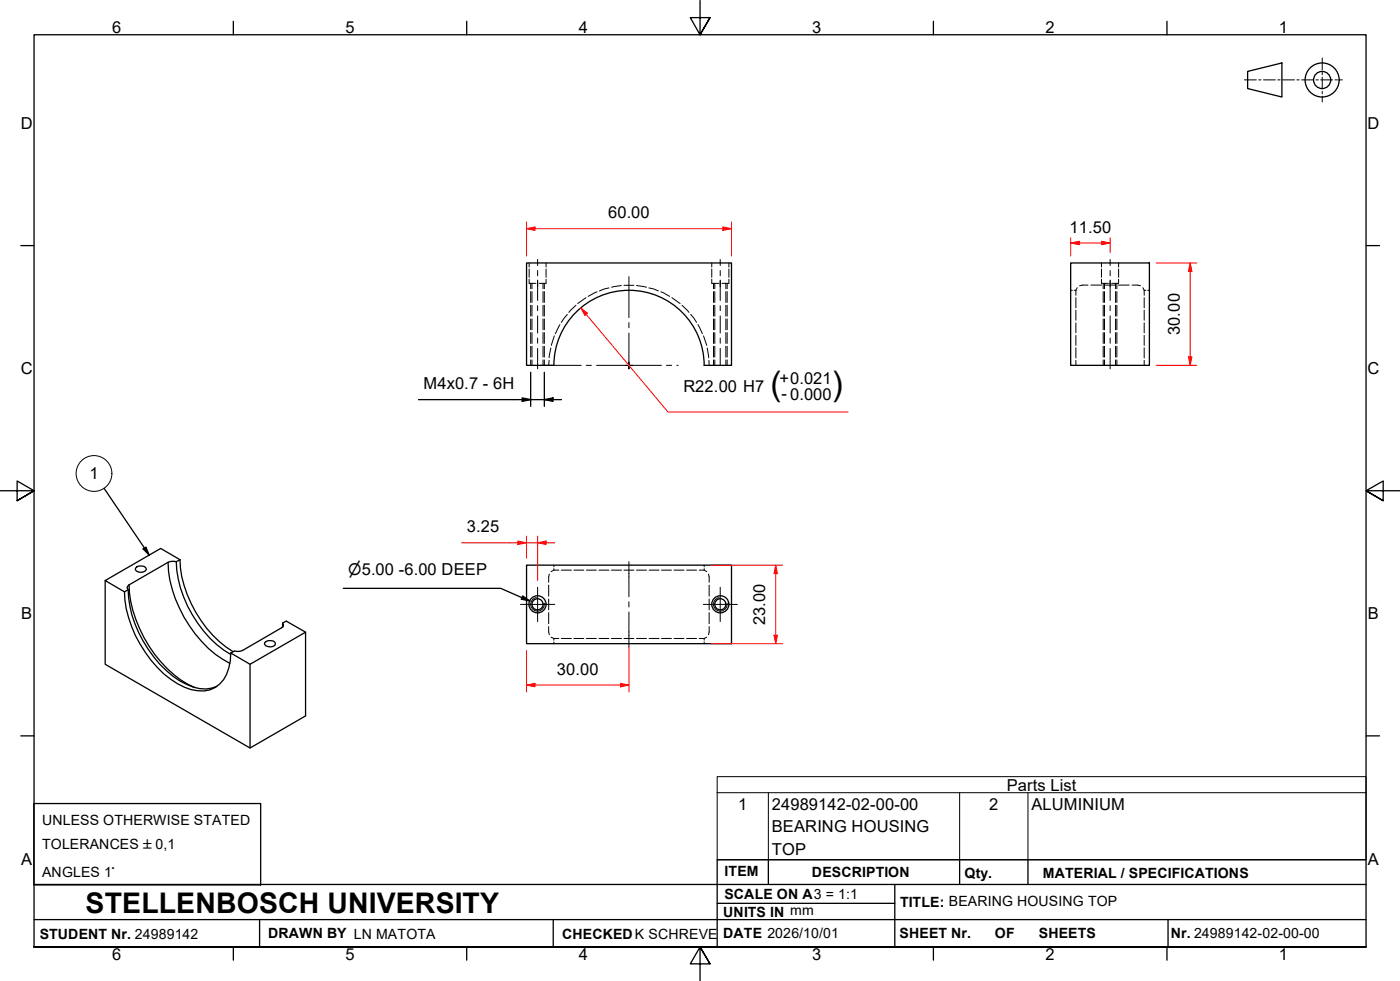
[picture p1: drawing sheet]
<svg xmlns="http://www.w3.org/2000/svg" width="410mm" height="287mm" viewBox="0 0 410 287" stroke-linecap="round" stroke-linejoin="round" font-family="sans-serif">
<!-- layer: Hidden Edges(ISO) -->
<g fill="none" stroke="#000" stroke-width=".29">
<path d="M154.9 77v1.2M154.9 78.8v2.4M159.9 77v1.2M159.9 78.8v2.4M208.4 77v1.2M208.4 78.8v2.4M213.4 77v1.2M213.4 78.8v2.4M322.5 77v1.2M322.5 78.8v2.4M327.5 77v1.2M327.5 78.8v2.4"/>
<path d="M154.9 81.7v1.2h2M155.4 82.9v1.6M155.4 85.4v3.1M155.4 89.4v3.1M155.4 93.4v3.1M155.4 97.4v3.1M155.8 82.9v1.6M155.8 85.4v3.1M155.8 89.4v3.1M155.8 93.4v3.1M155.8 97.4v3.1M159 82.9v1.6"/>
<path d="M159 85.4v3.1M159 89.4v3.1M159 93.4v3.1M159 97.4v3.1M159.4 82.9v1.6M159.4 85.4v3.1M159.4 89.4v3.1M159.4 93.4v3.1M159.4 97.4v3.1M159.9 81.7v1.2h-2M162.3 98.3l-.9 2.8M164 95l-1.4 2.7"/>
<path d="M166.1 92l-1.8 2.4M168.7 89.4l-2.1 2.1M171.6 87.1l-2.4 1.8M174.8 85.4l-2.6 1.4M178.3 84.3l-2.8 .9M181.9 83.6l-2.8 .5M182.7 83.5h2.9M186.4 83.6l2.9 .5M190 84.3l2.8 .9M193.5 85.4l2.6 1.4M196.7 87.1l2.4 1.8M199.7 89.4l2 2.1"/>
<path d="M202.2 92l1.8 2.4M204.3 95l1.4 2.7M206 98.3l.9 2.8M208.4 81.7v1.2h2M208.9 82.9v1.6M208.9 85.4v3.1M208.9 89.4v3.1M208.9 93.4v3.1M208.9 97.4v3.1M209.3 82.9v1.6M209.3 85.4v3.1M209.3 89.4v3.1"/>
<path d="M209.3 93.4v3.1M209.3 97.4v3.1M212.5 82.9v1.6M212.5 85.4v3.1M212.5 89.4v3.1M212.5 93.4v3.1M212.5 97.4v3.1M212.9 82.9v1.6M212.9 85.4v3.1M212.9 89.4v3.1M212.9 93.4v3.1M212.9 97.4v3.1"/>
<path d="M213.4 81.7v1.2h-2M313.5 85h.5M314.5 85h.5M315 85v1.4M315 87.1v3M315 90.8v2.9M315 94.5v2.9M315 98.2v2.9M315.4 84.2l-.4 .8M318.6 83.5l-2.5 .1M319.4 83.5h3.2M322.5 81.7v1.2h2"/>
<path d="M323 82.9v1.6M323 85.4v3.1M323 89.4v3.1M323 93.4v3.1M323 97.4v3.1M323.4 83.5h3.2M323.4 82.9v1.6M323.4 85.4v3.1M323.4 89.4v3.1M323.4 93.4v3.1M323.4 97.4v3.1M326.6 82.9v1.6"/>
<path d="M326.6 85.4v3.1M326.6 89.4v3.1M326.6 93.4v3.1M326.6 97.4v3.1M327 82.9v1.6M327 85.4v3.1M327 89.4v3.1M327 93.4v3.1M327 97.4v3.1M327.5 83.5h3.1M327.5 81.7v1.2h-2M331.5 83.5l2.4 .1"/>
<path d="M334.6 84.2l.4 .8M335 85v1.4M335 87.1v3M335 90.8v2.9M335 94.5v2.9M335 98.2v2.9M335 85h.5M336 85h.5M155.4 101.4v3.1M155.4 105.4v1.5M155.8 101.4v3.1M155.8 105.4v1.5"/>
<path d="M159 101.4v3.1M159 105.4v1.5M159.4 101.4v3.1M159.4 105.4v1.5M160.8 105.5l-.1 1.4M161.3 101.9l-.5 2.8M207.1 101.9l.4 2.8M207.6 105.5v1.4M208.9 101.4v3.1M208.9 105.4v1.5M209.3 101.4v3.1M209.3 105.4v1.5"/>
<path d="M212.5 101.4v3.1M212.5 105.4v1.5M212.9 101.4v3.1M212.9 105.4v1.5M315 101.8v3M315 105.5v1.4M323 101.4v3.1M323 105.4v1.5M323.4 101.4v3.1M323.4 105.4v1.5M326.6 101.4v3.1M326.6 105.4v1.5"/>
<path d="M327 101.4v3.1M327 105.4v1.5M335 101.8v3M335 105.5v1.4M160.7 171.3v3.2M160.7 175.3v3.2M160.7 179.3v3.3M160.8 168l-.1 2.4M162.2 166.9l-.8 .4M162.2 166.9h1.4M162.2 165.4v.5M162.2 166.4v.5"/>
<path d="M164.3 166.9h3M168 166.9h2.9M171.7 166.9h2.9M175.4 166.9h2.9M179 166.9h3M182.7 166.9h2.9M186.4 166.9h2.9M190.1 166.9h2.9M193.7 166.9h2.9M197.4 166.9h2.9M201 166.9h3M204.7 166.9h1.5"/>
<path d="M206.2 166.9l.7 .4M206.2 165.4v.5M206.2 166.4v.5M207.5 168l.1 2.4M207.6 171.3v3.2M207.6 175.3v3.2M207.6 179.3v3.3M160.7 183.4l.1 2.4M161.4 186.5l.8 .4M162.2 186.9v.5M162.2 187.9v.5M162.2 186.9h1.4"/>
<path d="M164.3 186.9h3M168 186.9h2.9M171.7 186.9h2.9M175.4 186.9h2.9M179 186.9h3M182.7 186.9h2.9M186.4 186.9h2.9M190.1 186.9h2.9M193.7 186.9h2.9M197.4 186.9h2.9M201 186.9h3M204.7 186.9h1.5"/>
<path d="M206.2 186.9v.5M206.2 187.9v.5M206.9 186.5l-.7 .4M207.6 183.4l-.1 2.4"/>
</g>
<!-- layer: Visible Edges(ISO) -->
<g fill="none" stroke="#000" stroke-width=".38">
<path d="M154.2 77h60v29.9l-8 .1a22 22 0 0 0-22-22 22 22 0 0 0-22 22l-8-.1zM313.5 77h23v29.9h-23zM30.8 169.9v24.6l42.4 24.5M36.4 173.2a34.5 34.5 0 0 0 15.6 27 11.2 11.2 0 0 0 11 1 11.1 11.1 0 0 0 4.6-10.1M37.5 172.6l-1.1 .6M39.7 166.3a1.96 1.96 0 0 1 3.2 .3 2 2 0 0 1-3.3 .2zM52.7 163.8l-5.6-3.3-16.3 9.4 5.6 3.3M52.7 163.8a34.5 34.5 0 0 0 15.6 27M52.7 163.8l-1.1 .6M154.2 165.4h60v23h-60zM67.6 191.6a34.4 34.4 0 0 1-16-27.2h-1.6l-.8 .2-11.4 6.6-.5 .5a34.8 34.8 0 0 0 6.1 18.3 24.7 24.7 0 0 0 15 11.6l1.9 .1 3.2-.8M67.6 191.1l5.6 3.4 16.3-9.4v24.5l-16.3 9.4v-24.5"/>
<path d="M77.5 188.2a2.16 2.16 0 0 1 3-.2l.1 .5a1.94 1.94 0 0 1-3.1 .1zM82.7 182.4l.3 .5-.1 .5-.5 .4-11.3 6.6-.8 .2h-1.7l-1 .5M82.7 182.4v1.2M82.7 182.4l1.1-.6 5.7 3.3"/>
<circle cx="157.4" cy="176.9" r="2.51"/>
<circle cx="157.4" cy="176.9" r="1.62"/>
<circle cx="210.9" cy="176.9" r="2.51"/>
<circle cx="210.9" cy="176.9" r="1.62"/>
</g>
<!-- layer: Threads(ISO) -->
<path d="M157 174.9a2 2 0 0 0-1.6 2.3 2 2 0 0 0 2.3 1.7 2 2 0 0 0 1.7-2.4M210.6 174.9a2 2 0 0 0-1.7 2.3 2 2 0 0 0 2.4 1.7 2 2 0 0 0 1.6-2.4" fill="none" stroke="#000" stroke-width=".29"/>
<!-- layer: Visible Tangent Edges(ISO) -->
<path d="M37.8 171.2a36.8 36.8 0 0 0 17.2 29.1l2 .9M49.2 164.6a36 36 0 0 0 9.9 23.2 27.3 27.3 0 0 0 8.2 6.4" fill="none" stroke="#000" stroke-width=".38"/>
<!-- layer: Symbols(ISO) -->
<path d="M210 232v-4.7h190v4.7M210 232v19.7h190v-19.7M210 232h190M225 232v19.7M281 232v19.7M301 232v19.7" fill="none" stroke="#000" stroke-width=".29"/>
<!-- layer: Border_0 -->
<g fill="none" stroke="#000" stroke-width=".38">
<path d="M68.3 6.2v4M136.7 6.2v4M205 .1v10.1l-2.9-5h5.8l-2.9 5 2.9-5M273.3 6.2v4M341.7 6.2v4M6.1 71.9h3.9M400 71.9h3.9M0 143.7h10l-5-2.9v5.8l5-2.9-5 2.9M410 143.7h-10l5-2.9v5.8l-5-2.9 5 2.9M6.1 215.4h3.9M400 215.4h3.9M10 277.2v-267h390v267h-390h390"/>
<path d="M68.3 277.2v3.9M136.7 277.2v3.9M273.3 277.2v3.9M341.7 277.2v3.9M207.9 282.1l-2.9-4.9 2.9 4.9h-5.8l2.9-4.9v10"/>
</g>
<!-- layer: Sketch Geometry(ISO) -->
<g fill="none" stroke="#000" stroke-width=".38">
<path d="M365.3 20.9l10-2.5v10l-10-2.5zM9.9 235.2h66.4v23.8h-66.4zM10 258.9h390M225 251.7v7.2M262 258.9v18.3M281 251.7v7.2M301 251.7v7.2M400 251.7h-190v25.5M10 277.2h390M10 269.2h390M76 269.2v8M162 269.2v8"/>
<path d="M210 264.4h52M342 269.2v8"/>
<circle cx="387.1" cy="23.4" r="5"/>
<circle cx="387.1" cy="23.4" r="2.51"/>
</g>
<g fill="none" stroke="#000" stroke-width=".29">
<path d="M387.2 17v3.5M364.4 23.4h3.5M368.6 23.4h.7M370 23.4h3.4M374.1 23.4h.7M375.5 23.4h3.5M379.7 23.4h.7M381.1 23.4h3.5M385.3 23.4h.7M386.7 23.4h3.5M387.2 21.2v.7M387.2 22.6v3.4"/>
<path d="M387.2 26.7v.7M387.2 28.1v1.8M390.9 23.4h.7M392.3 23.4h.8"/>
</g>
<!-- layer: Dimensions(ISO) -->
<path d="M211.6 66.9h2.6" fill="none" stroke="#f00" stroke-width=".29"/>
<path d="M211.6 66.4l2.6 .5-2.6 .6z" fill="#f00"/>
<path d="M154.2 66.9h2.5M211.6 66.4l2.6 .5-2.6 .6z" fill="none" stroke="#f00" stroke-width=".29"/>
<path d="M154.2 66.9l2.5-.5v1.1z" fill="#f00"/>
<path d="M154.2 66.9l2.5-.5v1.1zM154.2 65v9.9M156.7 66.9h54.9M214.2 65v9.9M348.5 104.5v2.4" fill="none" stroke="#f00" stroke-width=".29"/>
<path d="M348 104.5h1l-.5 2.4z" fill="#f00"/>
<path d="M348.5 77v2.5M348 104.5h1l-.5 2.4z" fill="none" stroke="#f00" stroke-width=".29"/>
<path d="M348.5 77l.5 2.5h-1z" fill="#f00"/>
<path d="M338.5 77h12M348.5 77l.5 2.5h-1zM348.5 79.5v25M338.5 106.9h12M227.1 165.4v2.5" fill="none" stroke="#f00" stroke-width=".29"/>
<!-- layer: Centerline(ISO) -->
<g fill="none" stroke="#000" stroke-width=".29">
<path d="M157.4 76v1.7M157.4 79.2v1.5M210.9 76v1.7M210.9 79.2v1.5M325.1 76v1.7M325.1 79.2v1.5M157.4 82v6M157.4 89.5v1.4M157.4 92.5v5M157.4 98.9v1.6M210.9 82v6M210.9 82.2v1.8"/>
<path d="M210.9 89.5v1.4M210.9 92.5v5M210.9 98.9v1.6M325.1 82v6M325.1 89.5v1.4M325.1 92.5v5M325.1 98.9v1.6M157.4 102v6M210.9 102v4.9M325.1 102v6"/>
</g>
<!-- layer: Center Mark(ISO) -->
<g fill="none" stroke="#000" stroke-width=".29">
<path d="M184.1 97.5v9.4v-.9M184.1 81v12M184.1 94.4v1.6M158.2 106.9h12M171.6 106.9h1.6M174.7 106.9h9.4h-1M184.1 108v-1.1v1.1M185.2 106.9h-1.1h9.6M195.1 106.9h1.6M198.2 106.9h.4M152.4 176.9h10M157.4 171.9v10"/>
<path d="M205.9 176.9h10M210.9 171.9v10"/>
</g>
<!-- layer: Dimensions(ISO) -->
<path d="M227.1 165.4l.5 2.5h-1z" fill="#f00"/>
<path d="M227.1 165.4l.5 2.5h-1zM227.1 185.9v2.5" fill="none" stroke="#f00" stroke-width=".29"/>
<path d="M226.6 185.9h1l-.5 2.5z" fill="#f00"/>
<path d="M322.5 71.1h2.6M208.2 165.4h21M227.1 167.9v18M208.2 188.4h21M226.6 185.9h1l-.5 2.5z" fill="none" stroke="#f00" stroke-width=".29"/>
<!-- layer: Centerline(ISO) -->
<path d="M184.1 164.4v3.5M184.1 167.8v6.9M184.1 176.2v1.5M184.1 179.1v6.9M184.1 185.9v3.5" fill="none" stroke="#000" stroke-width=".29"/>
<!-- layer: Symbols(ISO) -->
<path d="M122.6 117h41.8M152.9 116.5l2.5 .5-2.5 .5zM155.4 109v9.9M159.4 117l2.5-.5v1zM159.4 109v9.9M100.5 172.2h46.1l8.5 3.7M153 174.4l2.1 1.5-2.4-.5z" fill="none" stroke="#000" stroke-width=".38"/>
<path d="M152.9 116.5l2.5 .5-2.5 .5zM159.4 117l2.5-.5v1zM153 174.4l2.1 1.5-2.4-.5z" fill="#000"/>
<!-- layer: Dimensions(ISO) -->
<path d="M322.5 70.6l2.6 .5-2.6 .5z" fill="#f00"/>
<path d="M313.5 71.1h2.5M322.5 70.6l2.6 .5-2.6 .5z" fill="none" stroke="#f00" stroke-width=".29"/>
<path d="M313.5 71.1l2.5-.5v1z" fill="#f00"/>
<path d="M313.5 71.1l2.5-.5v1zM313.5 69.6v5.3M316 71.1h6.5M325.1 69.6v4.4M170.1 90.1l1.5 1.9" fill="none" stroke="#f00" stroke-width=".29"/>
<!-- layer: Symbols(ISO) -->
<path d="M30.5 143l13.2 19.5M41.9 160.7l.8-.5 1 2.3z" fill="none" stroke="#000" stroke-width=".38"/>
<path d="M41.9 160.7l.8-.5 1 2.3z" fill="#000"/>
<circle cx="27.5" cy="138.6" r="5.2" fill="none" stroke="#000" stroke-width=".29"/>
<!-- layer: Dimensions(ISO) -->
<path d="M170.1 90.1l1.9 1.6-.7 .6z" fill="#f00"/>
<path d="M170.1 90.1l1.9 1.6-.7 .6zM171.6 92l24 28.6h52.7M154.2 200.5h2.5" fill="none" stroke="#f00" stroke-width=".29"/>
<path d="M154.2 200.5l2.5-.5v1.1z" fill="#f00"/>
<path d="M154.2 200.5l2.5-.5v1.1zM181.7 200.5h2.4" fill="none" stroke="#f00" stroke-width=".29"/>
<path d="M181.7 200l2.4 .5-2.4 .6z" fill="#f00"/>
<path d="M157.4 158.9h2.5M154.2 190.5v12.1M184.1 189.4v13.2M156.7 200.5h25M181.7 200l2.4 .5-2.4 .6z" fill="none" stroke="#f00" stroke-width=".29"/>
<path d="M157.4 158.9l2.5-.5v1z" fill="#f00"/>
<path d="M151.6 158.9h2.6M157.4 158.9l2.5-.5v1z" fill="none" stroke="#f00" stroke-width=".29"/>
<path d="M151.6 158.4l2.6 .5-2.6 .5z" fill="#f00"/>
<path d="M135.2 158.9h16.4M151.6 158.4l2.6 .5-2.6 .5zM154.2 158.9h3.2M154.2 156.9v6.5M157.4 156.9v13M159.9 158.9h2.5" fill="none" stroke="#f00" stroke-width=".29"/>
<g font-size="9.7">
<text x="225.6" y="115.5">(</text>
<text x="243.6" y="115.5">)</text>
</g>
<text font-size="8.3" x="25.1" y="267.2">STELLENBOSCH UNIVERSITY</text>
<g font-size="4.8">
<text x="32.8" y="9.7">6</text>
<text x="101.2" y="9.7">5</text>
<text x="169.5" y="9.7">4</text>
<text x="237.8" y="9.7">3</text>
<text x="306.1" y="9.7">2</text>
<text x="374.5" y="9.7">1</text>
<text x="6.1" y="37.8">D</text>
<text x="400.4" y="37.8">D</text>
<text x="178.1" y="63.9">60.00</text>
<text x="313.2" y="68.1">11.50</text>
<text x="345.4" y="98.1" transform="rotate(-90 345.4 98.1)">30.00</text>
<text x="6.1" y="109.6">C</text>
<text x="124" y="113.9">M4x0.7 - 6H</text>
<text x="228.2" y="112.3">+0.021</text>
<text x="400.4" y="109.6">C</text>
<text x="200.1" y="114.8">R22.00 H7</text>
<text x="228.9" y="116.7">- 0.000</text>
<text x="26.2" y="140.3">1</text>
<text x="136.7" y="155.8">3.25</text>
<text x="6.2" y="181.3">B</text>
<text x="224.1" y="183" transform="rotate(-90 224.1 183)">23.00</text>
<text x="400.5" y="181.3">B</text>
<text x="163.1" y="197.5">30.00</text>
<text x="294.8" y="231.5">Parts List</text>
<text x="216.2" y="237.1">1</text>
<text x="226" y="237.1">24989142-02-00-00</text>
<text x="289.6" y="237.1">2</text>
<text x="302" y="237.1">ALUMINIUM</text>
<text x="226" y="243.6">BEARING HOUSING</text>
<text x="226" y="250.1">TOP</text>
<text x="6.2" y="253.1">A</text>
<text x="400.5" y="253.1">A</text>
<text x="32.8" y="281.1">6</text>
<text x="101.2" y="281.1">5</text>
<text x="169.5" y="281.1">4</text>
<text x="237.8" y="281.1">3</text>
<text x="306.1" y="281.1">2</text>
<text x="374.5" y="281.1">1</text>
</g>
<text font-size="4.6" x="102" y="168.4">⌀5.00 -6.00 DEEP</text>
<g font-size="4.1">
<text x="12.3" y="241.6">UNLESS OTHERWISE STATED</text>
<text x="12.3" y="248.6">TOLERANCES ±0,1</text>
<text x="12.3" y="256.7">ANGLES 1°</text>
<text x="212.2" y="256.5">ITEM</text>
<text x="237.7" y="256.7">DESCRIPTION</text>
<text x="282.4" y="256.9">Qty.</text>
<text x="305.4" y="256.9">MATERIAL / SPECIFICATIONS</text>
<text x="212.1" y="263">SCALE ON A3 = 1:1</text>
<text x="211.8" y="268.4">UNITS IN mm</text>
<text x="263.5" y="265.6">TITLE: BEARING HOUSING TOP</text>
<text x="11.6" y="274.8">STUDENT Nr. 24989142</text>
<text x="78.5" y="274.6">DRAWN BY LN MATOTA</text>
<text x="164.6" y="274.8">CHECKEDK SCHREVE</text>
<text x="211.8" y="274.6">DATE 2026/10/01</text>
<text x="263.4" y="274.6">SHEET Nr.</text>
<text x="291.3" y="274.6">OF</text>
<text x="304.2" y="274.6">SHEETS</text>
<text x="342.8" y="274.5">Nr. 24989142-02-00-00</text>
</g>
</svg>
